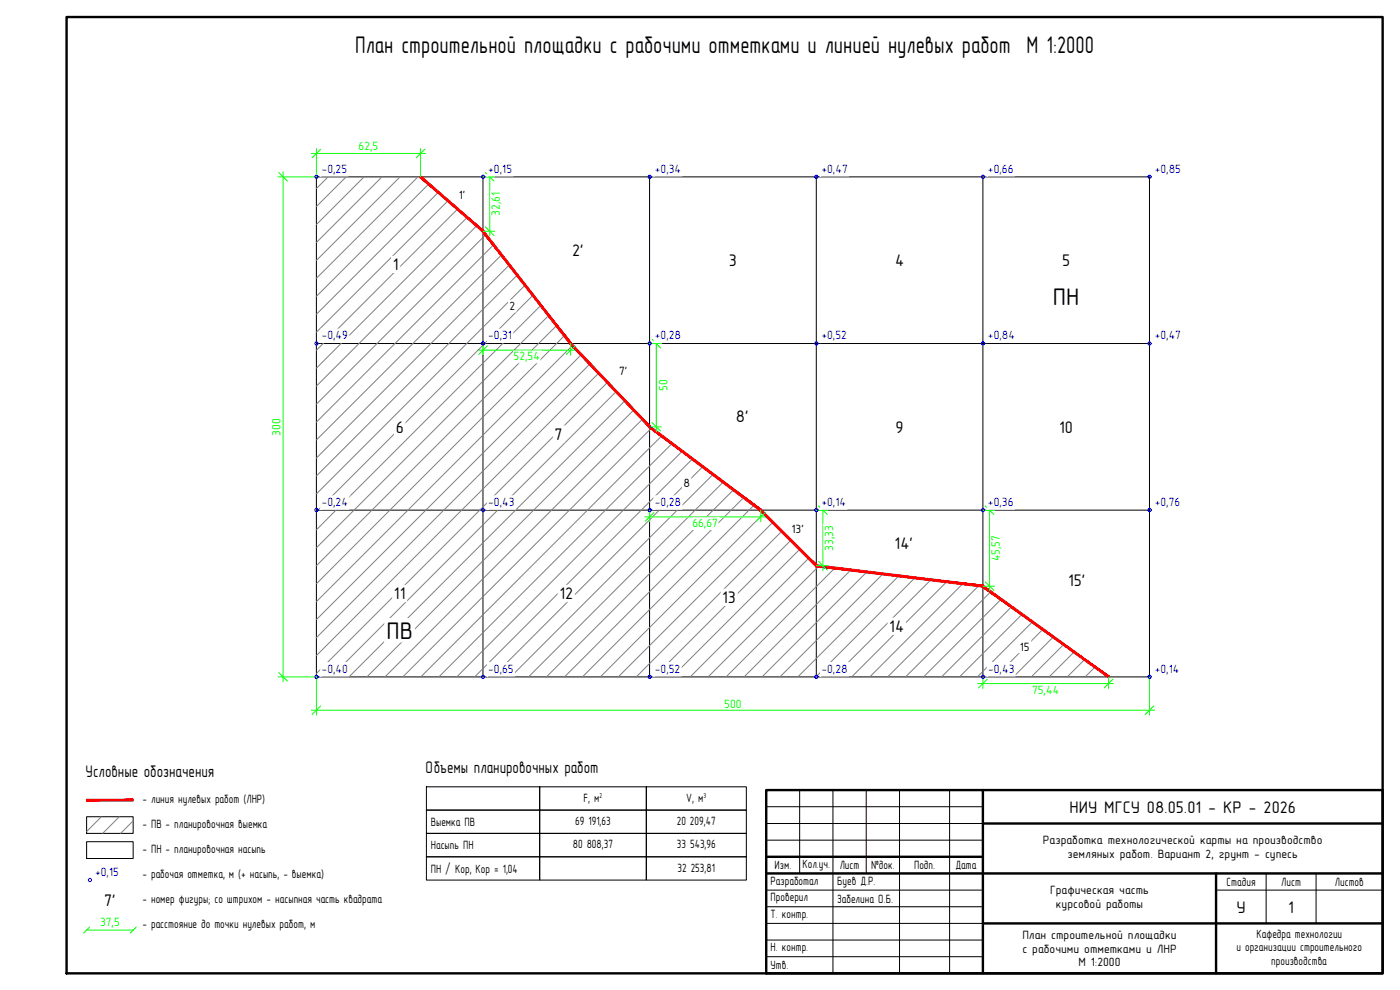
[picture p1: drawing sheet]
<svg xmlns="http://www.w3.org/2000/svg" width="420mm" height="297mm" viewBox="0 0 420 297" stroke-linecap="round" stroke-linejoin="round" font-family="sans-serif">
<path d="M95 53.1h250v150h-250zM144.9 53.1v150M194.9 53.1v150M245 53.1v150M295 53.1v150M95 103.1h250M95 153.1h250M26 245.1h14v4.9h-14zM26 252.5h14v5.1h-14z" fill="none" stroke="#000" stroke-width=".3"/>
<g fill="none" stroke="#808080" stroke-width=".3">
<path d="M98.5 53.1l-3.5 3.5M103.9 53.1l-8.9 8.9M109.3 53.1l-14.3 14.3M114.6 53.1l-19.6 19.7M120.1 53.1l-25.1 25M125.4 53.1l-30.4 30.4M128.7 55.2l-33.7 33.7M131.6 57.7l-36.6 36.6M134.5 60.2l-39.5 39.5M137.3 62.7l-42.3 42.4M140.2 65.2l-45.2 45.3M143.1 67.7l-48.1 48.2"/>
<path d="M145.8 70.4l-50.8 50.9M148.1 73.4l-53.1 53.2M150.5 76.5l-55.5 55.5M152.9 79.5l-57.9 57.9M155.2 82.5l-60.2 60.3M157.6 85.5l-62.6 62.7M159.9 88.6l-64.9 65M162.3 91.6l-67.3 67.4M164.7 94.6l-69.7 69.8M167 97.7l-72 72M169.4 100.7l-74.4 74.5M171.8 103.7l-76.8 76.8"/>
<path d="M174.4 106.5l-79.4 79.4M177 109.2l-82 82.1M179.7 112l-84.7 84.7M182.3 114.8l-87.3 87.3M184.9 117.5l-85.5 85.6M187.5 120.3l-82.8 82.8M190.2 123l-80.1 80.1M192.8 125.8l-77.3 77.3M195.5 128.5l-74.6 74.6M198.6 130.8l-72.3 72.3M201.7 133.1l-70 70M204.7 135.4l-67.6 67.7"/>
<path d="M207.8 137.7l-65.3 65.4M210.9 140l-63.1 63.1M214 142.4l-60.8 60.7M217 144.6l-58.4 58.5M220.1 147l-56.1 56.1M223.2 149.3l-53.8 53.8M226.3 151.6l-51.5 51.5M229.2 154l-49 49.1M231.9 156.7l-46.4 46.4M234.6 159.4l-43.6 43.7M237.3 162.1l-41 41M240 164.8l-38.3 38.3"/>
<path d="M242.7 167.5l-35.6 35.6M245.7 169.8l-33.2 33.3M250.6 170.4l-32.7 32.7M255.4 171l-32.1 32.1M260.1 171.6l-31.4 31.5M265 172.2l-30.9 30.9M269.7 172.8l-30.3 30.3M274.6 173.4l-29.7 29.7M279.4 174l-29.2 29.1M284.1 174.5l-28.5 28.6M289 175.1l-28 28M293.8 175.7l-27.4 27.4"/>
<path d="M297.3 177.6l-25.5 25.5M300.4 179.8l-23.2 23.3M303.6 182.1l-21 21M306.7 184.3l-18.7 18.8M309.8 186.6l-16.5 16.5M313 188.8l-14.3 14.3M316.1 191.1l-12 12M319.2 193.4l-9.7 9.7M322.4 195.6l-7.5 7.5M325.5 197.9l-5.2 5.2M328.6 200.1l-2.9 3M331.7 202.4l-.7 .7"/>
<path d="M30.4 245.1l-4.4 4.4M35.8 245.1l-5 4.9M40 246.3l-3.8 3.7"/>
</g>
<g fill="#f00" stroke="#f00" stroke-width=".3">
<path d="M294.9 176.2l37.6 27.1 .4-.5zM295.1 175.6l37.8 27.2-38-26.6zM244.8 170l50.1 6.2 .2-.6zM245.1 169.4l50 6.2-50.3-5.6zM228.1 153.3l16.7 16.7 .3-.6zM228.5 152.9l16.6 16.5-17-16.1zM194.8 128.3l33.3 25 .4-.4zM195.2 127.8l33.3 25.1-33.7-24.6zM171 103.3l23.8 25 .4-.5zM171 103.3l.4-.4 23.8 24.9zM144.7 69.6l26.3 33.7 .4-.4zM145.2 69.2l26.2 33.7-26.7-33.3zM126 53.3l18.7 16.3 .5-.4zM126.4 52.8l18.8 16.4-19.2-15.9z"/>
<path d="M26 239.8v.6l14-.6zM26 240.4l14-.6v.6z"/>
</g>
<g fill="#fff" stroke="#fff" stroke-width=".3">
<path d="M137.5 56.8v3.4l2.5-3.4zM140 56.8v3.4h-2.5z"/>
<path d="M117.5 76.9v4.9l2.5-4.9zM120 76.9v4.9h-2.5z"/>
<path d="M171.3 72.6v4.9l4.3-4.9zM175.6 72.6v4.9h-4.3z"/>
<path d="M152.6 90.1v3.5l2.3-3.5zM154.9 90.1v3.5h-2.3z"/>
<path d="M218.4 75.6v4.9l3.1-4.9zM221.5 75.6v4.9h-3.1z"/>
<path d="M268.2 75.6v4.9l3.5-4.9zM271.7 75.6v4.9h-3.5z"/>
<path d="M318.4 75.6v4.9l3.1-4.9zM321.5 75.6v4.9h-3.1z"/>
<path d="M118.4 125.6v4.9l3.1-4.9zM121.5 125.6v4.9h-3.1z"/>
<path d="M185.5 109.7v3.4l3.1-3.4zM188.6 109.7v3.4h-3.1z"/>
<path d="M166.1 127.9v4.9l3.1-4.9zM169.2 127.9v4.9h-3.1z"/>
<path d="M220.5 122.3v4.9l4.5-4.9zM225 122.3v4.9h-4.5z"/>
<path d="M204.9 143v3.5l2.4-3.5zM207.3 143v3.5h-2.4z"/>
<path d="M268.4 125.6v4.9l3.1-4.9zM271.5 125.6v4.9h-3.1z"/>
<path d="M317.5 125.6v4.9l4.9-4.9zM322.4 125.6v4.9h-4.9z"/>
<path d="M117.9 175.6v4.9l4.1-4.9zM122 175.6v4.9h-4.1z"/>
<path d="M167.5 175.6v4.9l4.9-4.9zM172.4 175.6v4.9h-4.9z"/>
<path d="M237.3 156.9v3.5l4.3-3.5zM237.3 160.4l4.3-3.5v3.5z"/>
<path d="M216.4 176.8v4.9l4.8-4.9zM221.2 176.8v4.9h-4.8z"/>
<path d="M268.1 160.6v4.9l6.3-4.9zM268.1 165.5l6.3-4.9v4.9z"/>
<path d="M266.5 185.4v5l5.2-5zM266.5 190.4l5.2-5v5z"/>
<path d="M320.2 171.5v4.9l6-4.9zM320.2 176.4l6-4.9v4.9z"/>
<path d="M305.8 192.3v3.5l3.5-3.5zM309.3 192.3v3.5h-3.5z"/>
</g>
<g fill="#fff" stroke="#fff" stroke-width=".3">
<path d="M115.5 185.6v7l8.9-7zM115.5 192.6l8.9-7v7z"/>
<path d="M315.5 85.6v7l8.9-7zM315.5 92.6l8.9-7v7z"/>
</g>
<g fill="none" stroke="#0f0" stroke-width=".3">
<path d="M83.7 51.8l2.6 2.5M85 51.5v153.1M93.5 46h34.2M95 44.6v8.5h-11.6M96.3 44.8l-2.7 2.6M126.2 44.6v8.5M127.5 44.8l-2.6 2.6M144.9 53.1h3.6M145.7 51.8l2.6 2.5M147 51.5v19.4M144.9 69.4h3.6M145.7 68.1l2.6 2.6"/>
<path d="M143.5 105.1h29.2M144.9 103.1v3.5M146.3 103.8l-2.6 2.6M171.2 103.1v3.5M172.6 103.8l-2.7 2.6M194.9 103.1h3.6M195.7 101.8l2.5 2.6M197 101.6v28M194.9 128.1h3.6M195.7 126.8l2.5 2.6M193.5 155.1h36.3M194.9 153.1v3.5"/>
<path d="M196.3 153.8l-2.6 2.6M228.3 153.1v3.5M229.6 153.8l-2.6 2.6M245 153.1h3.5M245.7 151.8l2.6 2.6M247 151.6v19.7M295 153.1h3.5M295.7 151.8l2.6 2.6M297 151.6v25.8M245 169.7h3.5M245.7 168.4l2.6 2.7M295 175.9h3.5"/>
<path d="M295.7 174.6l2.6 2.6M83.4 203.1h11.6v11.5M83.7 201.8l2.6 2.6M93.5 213.1h253M96.3 211.8l-2.7 2.6M293.5 205.1h40.7M295 203.1v3.5M296.3 203.8l-2.6 2.6M332.7 203.1v3.5M334 203.8l-2.6 2.6M345 203.1v11.5M346.3 211.8l-2.6 2.6"/>
<path d="M26 279h14M26.9 278.2l-1.8 1.8M40.9 278.2l-1.8 1.8"/>
</g>
<g fill="#fff" stroke="#fff" stroke-width=".3">
<path d="M107.6 42.3v3.4l5.9-3.4zM107.6 45.7l5.9-3.4v3.4z"/>
<path d="M154.1 105.4v3.5l8-3.5zM154.1 108.9l8-3.5v3.5z"/>
<path d="M207.8 155.4v3.5l7.7-3.5zM207.8 158.9l7.7-3.5v3.5z"/>
<path d="M309.8 205.4v3.5l8.1-3.5zM309.8 208.9l8.1-3.5v3.5z"/>
<path d="M147.3 57.6v7.2h3.4zM147.3 57.6h3.4v7.2z"/>
<path d="M197.5 113.8v3.5h3zM197.5 113.8h3v3.5z"/>
<path d="M247.3 157.6v7.7h3.5zM247.3 157.6h3.5v7.7z"/>
<path d="M297.3 160.5v7.9h3.5zM297.3 160.5h3.5v7.9z"/>
<path d="M217.4 209.5v3l5.2-3zM217.4 212.5l5.2-3v3z"/>
<path d="M81.4 125.5v5.2h3zM81.4 125.5h3v5.2z"/>
</g>
<g fill="#fff" stroke="#fff" stroke-width=".3">
<path d="M96.3 48.8v4l8.1-4zM96.3 52.8l8.1-4v4z"/>
<path d="M146.3 48.8v4l7.6-4zM146.3 52.8l7.6-4v4z"/>
<path d="M196.3 48.8v4l8.4-4zM196.3 52.8l8.4-4v4z"/>
<path d="M246.3 48.8v4l8.4-4zM246.3 52.8l8.4-4v4z"/>
<path d="M296.3 48.8v4l8.2-4zM296.3 52.8l8.2-4v4z"/>
<path d="M346.3 48.8v4l8.4-4zM346.3 52.8l8.4-4v4z"/>
<path d="M96.3 98.7v4.1l8.4-4.1zM96.3 102.8l8.4-4.1v4.1z"/>
<path d="M146.3 98.7v4.1l7.6-4.1zM146.3 102.8l7.6-4.1v4.1z"/>
<path d="M196.3 98.7v4.1l8.4-4.1zM196.3 102.8l8.4-4.1v4.1z"/>
<path d="M246.3 98.7v4.1l8.1-4.1zM246.3 102.8l8.1-4.1v4.1z"/>
<path d="M296.3 98.7v4.1l8.6-4.1zM296.3 102.8l8.6-4.1v4.1z"/>
<path d="M346.3 98.7v4.1l8.4-4.1zM346.3 102.8l8.4-4.1v4.1z"/>
<path d="M96.3 148.8v4l8.4-4zM96.3 152.8l8.4-4v4z"/>
<path d="M146.3 148.8v4l8.4-4zM146.3 152.8l8.4-4v4z"/>
<path d="M196.3 148.8v4l8.4-4zM196.3 152.8l8.4-4v4z"/>
<path d="M246.3 148.8v4l7.9-4zM246.3 152.8l7.9-4v4z"/>
<path d="M296.3 148.8v4l8.2-4zM296.3 152.8l8.2-4v4z"/>
<path d="M346.3 148.8v4l8.2-4zM346.3 152.8l8.2-4v4z"/>
<path d="M96.3 198.8v4l8.4-4zM96.3 202.8l8.4-4v4z"/>
<path d="M146.3 198.8v4l8.1-4zM146.3 202.8l8.1-4v4z"/>
<path d="M196.3 198.8v4l8.1-4zM196.3 202.8l8.1-4v4z"/>
<path d="M246.3 198.8v4l8.4-4zM246.3 202.8l8.4-4v4z"/>
<path d="M296.3 198.8v4l8.4-4zM296.3 202.8l8.4-4v4z"/>
<path d="M346.3 198.8v4l7.9-4zM346.3 202.8l7.9-4v4z"/>
</g>
<g fill="none" stroke="#00f" stroke-width=".3">
<circle cx="95" cy="53.1" r=".49"/>
<circle cx="145" cy="53.1" r=".49"/>
<circle cx="195" cy="53.1" r=".49"/>
<circle cx="245" cy="53.1" r=".49"/>
<circle cx="295" cy="53.1" r=".49"/>
<circle cx="345" cy="53.1" r=".49"/>
<circle cx="95" cy="103" r=".49"/>
<circle cx="145" cy="103" r=".49"/>
<circle cx="195" cy="103" r=".49"/>
<circle cx="245" cy="103" r=".49"/>
<circle cx="295" cy="103" r=".49"/>
<circle cx="345" cy="103" r=".49"/>
<circle cx="95" cy="153" r=".49"/>
<circle cx="145" cy="153" r=".49"/>
<circle cx="195" cy="153" r=".49"/>
<circle cx="245" cy="153" r=".49"/>
<circle cx="295" cy="153" r=".49"/>
<circle cx="345" cy="153" r=".49"/>
<circle cx="95" cy="203.1" r=".49"/>
<circle cx="145" cy="203.1" r=".49"/>
<circle cx="195" cy="203.1" r=".49"/>
<circle cx="245" cy="203.1" r=".49"/>
<circle cx="295" cy="203.1" r=".49"/>
<circle cx="345" cy="203.1" r=".49"/>
<circle cx="27" cy="264" r=".49"/>
</g>
<path d="M20 5.1h395v286.9h-395z" fill="none" stroke="#000" stroke-width=".72"/>
<path d="M230 237.1h185v54.9h-185zM295 237.1v54.9M230 257.1h65M295 247.1h120M230 262.1h185M295 277.1h120M365 262.1v29.9" fill="none" stroke="#000" stroke-width=".72"/>
<g fill="none" stroke="#000" stroke-width=".3">
<path d="M128 236.1h34v7h-34zM162 236.1h32v7h-32zM194 236.1h30v7h-30zM240 237.1v25M250 237.1v54.9M260 237.1v25M270 237.1v54.9M285 237.1v54.9M128 243.1h34v6.9h-34zM128 250h34v7.1h-34zM128 257.1h34v7h-34zM162 243.1h32v6.9h-32z"/>
<path d="M162 250h32v7.1h-32zM162 257.1h32v7h-32zM194 243.1h30v6.9h-30zM194 250h30v7.1h-30zM194 257.1h30v7h-30zM230 252.1h65M230 247.1h65M230 242h65M230 277.1h65M230 272.1h65M230 267.1h65M365 267.1h50"/>
<path d="M380 262.1v15M395 262.1v15M230 287h65M230 282.1h65"/>
</g>
<g font-size="7.2">
<text x="106.6" y="15.9">План строительной площадки с рабочими отметками и линией нулевых работ М 1:2000</text>
<text x="316" y="91.6">ПН</text>
<text x="116" y="191.6">ПВ</text>
</g>
<g font-size="5.1">
<text x="171.7" y="76.9">2'</text>
<text x="117.9" y="81.1">1</text>
<text x="218.8" y="79.8">3</text>
<text x="268.6" y="79.8">4</text>
<text x="318.8" y="79.8">5</text>
<text x="118.7" y="129.8">6</text>
<text x="220.8" y="126.5">8'</text>
<text x="268.8" y="129.8">9</text>
<text x="317.9" y="129.8">10</text>
<text x="166.5" y="132.1">7</text>
<text x="268.5" y="164.8">14'</text>
<text x="118.2" y="179.8">11</text>
<text x="167.9" y="179.8">12</text>
<text x="320.5" y="175.7">15'</text>
<text x="216.7" y="181">13</text>
<text x="266.9" y="189.6">14</text>
<text x="25.7" y="233.1">Условные обозначения</text>
<text x="127.7" y="232">Объемы планировочных работ</text>
<text x="321" y="243.8">НИУ МГСУ 08.05.01 - КР - 2026</text>
<text x="31.2" y="271.8">7'</text>
<text x="371.1" y="273.8">У</text>
<text x="386.6" y="273.8">1</text>
</g>
<g font-size="3.6" fill="#0f0">
<text x="107.6" y="45">62,5</text>
<text x="150" y="64.8" transform="rotate(-90 150 64.8)">32,61</text>
<text x="154.1" y="108.1">52,54</text>
<text x="200.3" y="117.3" transform="rotate(-90 200.3 117.3)">50</text>
<text x="84.2" y="130.7" transform="rotate(-90 84.2 130.7)">300</text>
<text x="207.8" y="158.1">66,67</text>
<text x="250" y="165.3" transform="rotate(-90 250 165.3)">33,33</text>
<text x="300" y="168.4" transform="rotate(-90 300 168.4)">45,57</text>
<text x="309.8" y="208.1">75,44</text>
<text x="217.4" y="212.3">500</text>
<text x="30" y="277.8">37,5</text>
</g>
<g font-size="3.6" fill="#00f">
<text x="96.5" y="51.8">-0,25</text>
<text x="146.5" y="51.8">+0,15</text>
<text x="196.5" y="51.8">+0,34</text>
<text x="246.5" y="51.8">+0,47</text>
<text x="296.5" y="51.8">+0,66</text>
<text x="346.5" y="51.8">+0,85</text>
<text x="96.5" y="101.8">-0,49</text>
<text x="146.5" y="101.8">-0,31</text>
<text x="196.5" y="101.8">+0,28</text>
<text x="246.5" y="101.8">+0,52</text>
<text x="296.5" y="101.8">+0,84</text>
<text x="346.5" y="101.8">+0,47</text>
<text x="96.5" y="151.8">-0,24</text>
<text x="146.5" y="151.8">-0,43</text>
<text x="196.5" y="151.8">-0,28</text>
<text x="246.5" y="151.8">+0,14</text>
<text x="296.5" y="151.8">+0,36</text>
<text x="346.5" y="151.8">+0,76</text>
<text x="96.5" y="201.8">-0,40</text>
<text x="146.5" y="201.8">-0,65</text>
<text x="196.5" y="201.8">-0,52</text>
<text x="246.5" y="201.8">-0,28</text>
<text x="296.5" y="201.8">-0,43</text>
<text x="346.5" y="201.8">+0,14</text>
<text x="28.5" y="262.7">+0,15</text>
</g>
<g font-size="3.6">
<text x="137.7" y="59.8">1'</text>
<text x="152.9" y="93.1">2</text>
<text x="185.8" y="112.6">7'</text>
<text x="205.1" y="146">8</text>
<text x="237.5" y="159.9">13'</text>
<text x="306.1" y="195.3">15</text>
<text x="42.8" y="241">- линия нулевых работ (ЛНР)</text>
<text x="175.1" y="240.6">F, м</text>
<text x="206" y="240.6">V, м</text>
<text x="42.8" y="248.4">- ПВ - планировочная выемка</text>
<text x="129.3" y="247.8">Выемка ПВ</text>
<text x="172.6" y="247.6">69 191,63</text>
<text x="203.1" y="247.6">20 209,47</text>
<text x="42.8" y="255.9">- ПН - планировочная насыпь</text>
<text x="129.3" y="254.8">Насыпь ПН</text>
<text x="171.9" y="254.6">80 808,37</text>
<text x="203.2" y="254.6">33 543,96</text>
<text x="313" y="253.4">Разработка технологической карты на производство</text>
<text x="320.4" y="257.5">земляных работ. Вариант 2, грунт - супесь</text>
<text x="42.8" y="263.5">- рабочая отметка, м (+ насыпь, - выемка)</text>
<text x="129.3" y="261.8">ПН / Kор, Kор = 1,04</text>
<text x="203.3" y="261.6">32 253,81</text>
<text x="232.5" y="260.8">Изм.</text>
<text x="240.8" y="260.5">Кол.уч.</text>
<text x="252" y="260.8">Лист</text>
<text x="261.4" y="260.8">№док.</text>
<text x="274.3" y="260.8">Подп.</text>
<text x="286.7" y="260.7">Дата</text>
<text x="231.3" y="265.5">Разработал</text>
<text x="251.3" y="265.5">Буев Д.Р.</text>
<text x="315.1" y="268.4">Графическая часть</text>
<text x="368.1" y="265.8">Стадия</text>
<text x="384.5" y="265.8">Лист</text>
<text x="400.6" y="265.8">Листов</text>
<text x="42.8" y="271">- номер фигуры; со штрихом - насыпная часть квадрата</text>
<text x="231.3" y="270.5">Проверил</text>
<text x="231.3" y="275.4">Т. контр.</text>
<text x="251.2" y="270.8">Забелина О.Б.</text>
<text x="316.9" y="272.5">курсовой работы</text>
<text x="42.8" y="278.5">- расстояние до точки нулевых работ, м</text>
<text x="306.8" y="281.6">План строительной площадки</text>
<text x="377.1" y="281.3">Кафедра технологии</text>
<text x="231.3" y="285.4">Н. контр.</text>
<text x="306.8" y="285.8">с рабочими отметками и ЛНР</text>
<text x="371.1" y="285.4">и организации строительного</text>
<text x="231.3" y="290.8">Утв.</text>
<text x="323.6" y="290">М 1:2000</text>
<text x="381.5" y="289.6">производства</text>
</g>
<g font-size="2.2">
<text x="179.9" y="239.6">2</text>
<text x="211.1" y="239.6">3</text>
</g>
</svg>
